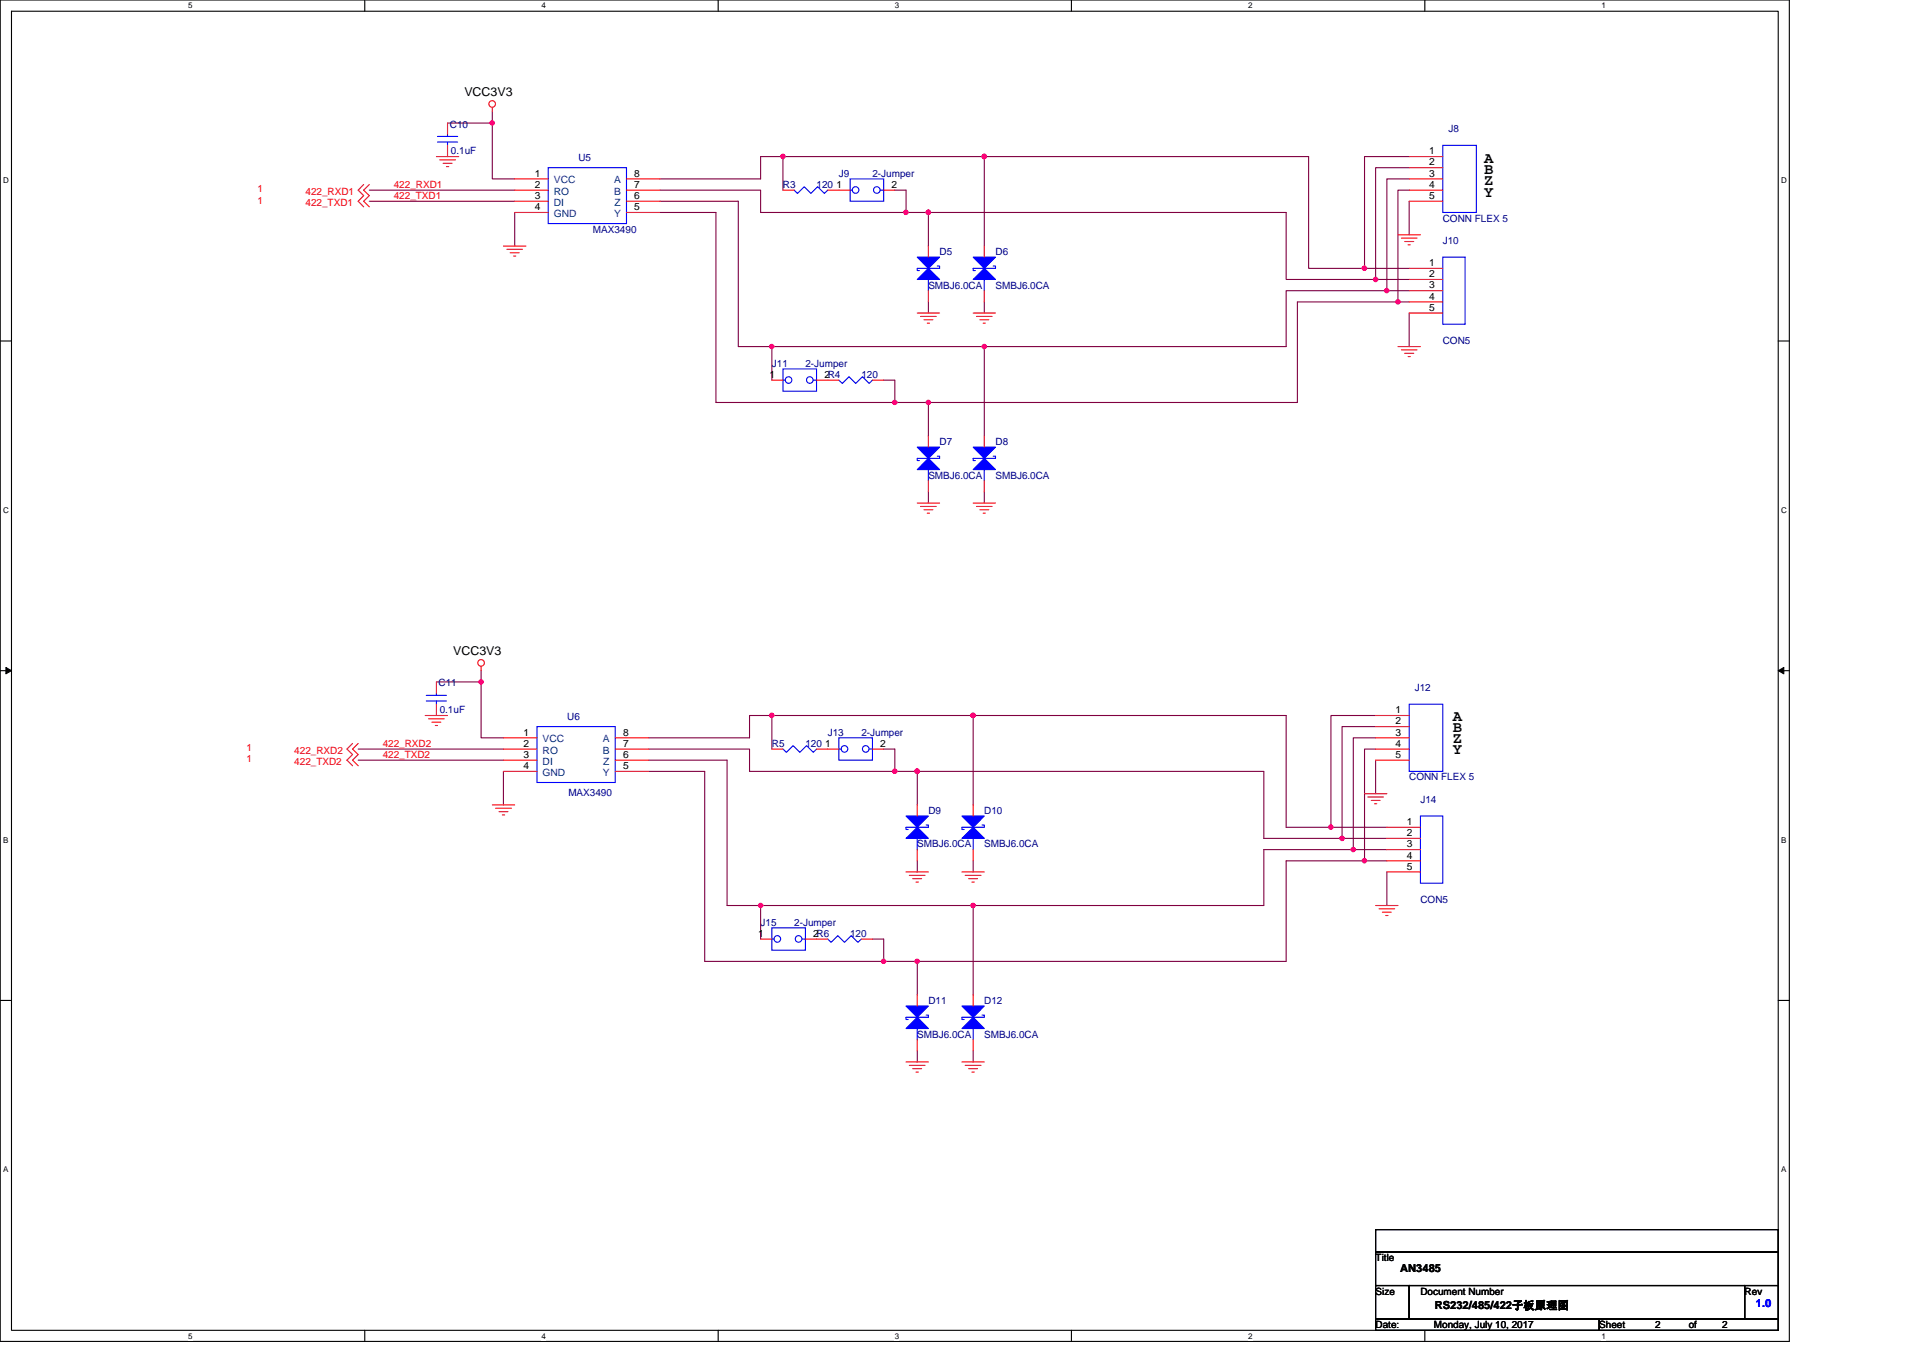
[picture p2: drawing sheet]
<svg xmlns="http://www.w3.org/2000/svg" width="297mm" height="210mm" viewBox="0 0 297 210" stroke-linecap="round" stroke-linejoin="round" font-family="sans-serif">
<path d="M0 0h276.4v207.3h-276.4zM1.8 1.7h272.9v203.8h-272.9z" fill="none" stroke="#000" stroke-width=".17"/>
<g fill="#fff">
<path d="M29.1 .2h.6v1.4h-.6z"/>
<path d="M29.1 205.7h.6v1.4h-.6z"/>
</g>
<path d="M56.3 0v1.7M56.3 205.5v1.8" fill="none" stroke="#000" stroke-width=".17"/>
<g fill="#fff">
<path d="M83.6 .2h.7v1.4h-.7z"/>
<path d="M83.6 205.7h.7v1.4h-.7z"/>
</g>
<path d="M110.9 0v1.7M110.9 205.5v1.8" fill="none" stroke="#000" stroke-width=".17"/>
<g fill="#fff">
<path d="M138.2 .2h.7v1.4h-.7z"/>
<path d="M138.2 205.7h.7v1.4h-.7z"/>
</g>
<path d="M165.5 0v1.7M165.5 205.5v1.8" fill="none" stroke="#000" stroke-width=".17"/>
<g fill="#fff">
<path d="M192.8 .2h.6v1.4h-.6z"/>
<path d="M192.8 205.7h.6v1.4h-.6z"/>
</g>
<path d="M220.1 0v1.7M220.1 205.5v1.8" fill="none" stroke="#000" stroke-width=".17"/>
<g fill="#fff">
<path d="M247.4 .2h.6v1.4h-.6z"/>
<path d="M247.4 205.7h.6v1.4h-.6z"/>
<path d="M.5 27.2h.8v1.4h-.8z"/>
<path d="M275.1 27.2h.9v1.4h-.9z"/>
<path d="M.5 78.1h.8v1.4h-.8z"/>
<path d="M275.1 78.1h.9v1.4h-.9z"/>
</g>
<path d="M0 52.7h1.8M274.7 52.7h1.7" fill="none" stroke="#000" stroke-width=".17"/>
<g fill="#fff">
<path d="M.5 129.1h.8v1.4h-.8z"/>
<path d="M275.1 129.1h.8v1.4h-.8z"/>
</g>
<path d="M0 103.6h1.8M274.7 103.6h1.7" fill="none" stroke="#000" stroke-width=".17"/>
<path d="M.9 103.1l.9 .5-.9 .5zM274.7 103.6l.8-.5v1z" fill="#000" stroke="#000" stroke-width=".15"/>
<g fill="#fff">
<path d="M.5 180h.8v1.4h-.8z"/>
<path d="M275.1 180h.8v1.4h-.8z"/>
</g>
<path d="M0 154.6h1.8M274.7 154.6h1.7M212.5 190h62.2v3.5h-62.2zM212.5 193.5h62.2v5.1h-62.2zM212.5 198.6h5.2v5.2h-5.2zM217.7 198.6h51.8v5.2h-51.8zM269.5 198.6h5.2v5.2h-5.2zM212.5 203.8h34.5v1.7h-34.5zM247 203.8h27.7v1.7h-27.7z" fill="none" stroke="#000" stroke-width=".17"/>
<g fill="none" stroke="#800040" stroke-width=".17">
<path d="M69.1 19h6.9v8.6h3.5M76 17.3v1.7M57 31.1h22.5M57 29.4h22.5M79.5 32.8v5.2M102 27.6h15.5v-3.4h3.4v5.2M102 29.4h15.5v3.4h22.5M102 31.1h12v22.5h5.2M102 32.8h8.6v29.4h27.6M120.9 24.2h31.1M138.2 29.4h1.8v3.4M140 32.8h3.4"/>
<path d="M143.4 32.8h55.3v10.4h13.8M143.4 32.8v5.2M152 24.2h50.1v17.3h8.7M152 24.2v13.8M217.7 25.9h-5.2v17.3M217.7 27.6h-3.5v17.3M217.7 29.4h-1.8v17.3M217.7 31.1v5.2M217.7 24.2h-6.9v17.3M119.2 53.6v5.1M119.2 53.6h32.8M136.5 58.7h1.7v3.5"/>
<path d="M143.4 46.7v1.7M152 46.7v1.7M152 53.6v13.8M210.8 41.5h6.9M212.5 43.2h5.2M214.2 44.9h3.5M214.2 44.9h-15.5v8.7h-46.7M215.9 46.7h-15.5v15.5h-57M215.9 46.7h1.8M217.7 48.4v5.2M138.2 62.2h5.2M143.4 62.2v5.2"/>
<path d="M143.4 76v1.7M152 76v1.7M55.3 117.5h22.5M55.3 115.7h22.5M67.4 105.4h6.9v8.6h3.5M74.3 103.6v1.8M77.8 119.2v5.2M100.2 114h15.6v-3.4h3.4v5.1M100.2 115.7h15.6v3.5h22.4M100.2 117.5h12.1v22.4h5.2M100.2 119.2h8.7v29.3h27.6M119.2 110.6h31.1"/>
<path d="M136.5 115.7h1.7v3.5M138.2 119.2h3.5M141.7 119.2h53.5v10.3h12.1M141.7 119.2v5.2M150.3 110.6v13.8M150.3 110.6h48.4v17.2h6.9M212.5 115.7h-1.7v17.3h-12.1v15.5h-57M212.5 112.3h-5.2v17.2h6.9M212.5 114h-3.5v17.3h5.2M212.5 117.5v5.1M212.5 110.6h-6.9v17.2M117.5 139.9v5.2"/>
<path d="M117.5 139.9h32.8M141.7 133v1.7M150.3 139.9v13.8M150.3 133v1.7M205.6 127.8h8.6M209 131.3h-13.8v8.6h-44.9M210.8 133h3.4M214.2 134.7v5.2M134.8 145.1h1.7v3.4M136.5 148.5h5.2M141.7 148.5v5.2M141.7 162.4v1.7"/>
<path d="M150.3 162.4v1.7"/>
</g>
<g fill="#f0f" stroke="#f0f" stroke-width=".17">
<circle cx="76" cy="19" r=".33"/>
<circle cx="152" cy="24.2" r=".34"/>
<circle cx="143.4" cy="32.8" r=".34"/>
<circle cx="143.4" cy="62.2" r=".33"/>
<circle cx="138.2" cy="62.2" r=".33"/>
<circle cx="152" cy="53.5" r=".33"/>
<circle cx="120.9" cy="24.2" r=".34"/>
<circle cx="139.9" cy="32.8" r=".34"/>
<circle cx="119.2" cy="53.5" r=".33"/>
<circle cx="74.3" cy="105.4" r=".33"/>
<circle cx="150.3" cy="110.5" r=".34"/>
<circle cx="141.7" cy="119.2" r=".34"/>
<circle cx="141.7" cy="148.5" r=".33"/>
<circle cx="136.5" cy="148.5" r=".33"/>
<circle cx="150.3" cy="139.9" r=".33"/>
<circle cx="119.2" cy="110.5" r=".34"/>
<circle cx="138.2" cy="119.2" r=".34"/>
<circle cx="117.5" cy="139.9" r=".33"/>
<circle cx="210.8" cy="41.4" r=".34"/>
<circle cx="212.5" cy="43.2" r=".34"/>
<circle cx="214.2" cy="44.9" r=".33"/>
<circle cx="215.9" cy="46.6" r=".34"/>
<circle cx="205.6" cy="127.8" r=".34"/>
<circle cx="207.3" cy="129.5" r=".34"/>
<circle cx="209" cy="131.3" r=".33"/>
<circle cx="210.8" cy="133" r=".34"/>
</g>
<g fill="none" stroke="#f00" stroke-width=".17">
<path d="M69.1 19v1.7M76 16.6v.7M56.2 28.5l-.9 .9 .9 .8-.9 .9 .9 .9M57 28.5l-.8 .9 .8 .8-.8 .9 .8 .9M67.4 24.2h3.5M67.9 24.7h2.5M68.4 25.2h1.4M69 25.7h.3M69.1 22.5v1.7M77.8 38h3.4M78.3 38.5h2.4M78.8 39.1h1.4"/>
<path d="M79.3 39.6h.4M79.5 29.4h5.2M79.5 31.1h5.2M79.5 32.8h5.2M79.5 27.6h5.2M96.8 32.8h5.2M96.8 31.1h5.2M96.8 27.6h5.2M96.8 29.4h5.2M120.9 29.4h1.8M127.9 29.4h3.4M136.5 29.4h1.7"/>
<path d="M143.4 38v1.7M152 38v1.7M215.9 36.3h3.5M216.5 36.8h2.4M217 37.3h1.4M217.5 37.8h.3M217.7 24.2h5.2M217.7 25.9h5.2M217.7 27.6h5.2M217.7 29.4h5.2M217.7 31.1h5.2M119.2 58.7h1.7"/>
<path d="M126.1 58.7h3.5M134.8 58.7h1.7M141.7 48.4h3.4M142.2 48.9h2.4M142.7 49.4h1.4M143.2 49.9h.4M143.4 44.9v1.8M150.3 48.4h3.5M150.8 48.9h2.4M151.4 49.4h1.3M151.9 49.9h.3M152 44.9v1.8"/>
<path d="M215.9 53.6h3.5M216.5 54.1h2.4M217 54.6h1.4M217.5 55.1h.3M217.7 41.5h5.2M217.7 43.2h5.2M217.7 44.9h5.2M217.7 46.7h5.2M217.7 48.4h5.2M141.7 77.7h3.4M142.2 78.3h2.4M142.7 78.8h1.4"/>
<path d="M143.2 79.3h.4M143.4 67.4v1.7M143.4 74.3v1.7M150.3 77.7h3.5M150.8 78.3h2.4M151.4 78.8h1.3M151.9 79.3h.3M152 67.4v1.7M152 74.3v1.7M54.5 114.9l-.9 .8 .9 .9-.9 .9 .9 .8M55.3 114.9l-.8 .8 .8 .9-.8 .9 .8 .8M65.7 110.6h3.4"/>
<path d="M66.2 111.1h2.4M66.7 111.6h1.4M67.2 112.1h.4M67.4 105.4v1.7M67.4 108.8v1.8M74.3 103v.6M77.8 115.7h5.1M77.8 117.5h5.1M77.8 119.2h5.1M77.8 114h5.1M95 119.2h5.2M95 117.5h5.2"/>
<path d="M95 114h5.2M95 115.7h5.2M119.2 115.7h1.7M126.1 115.7h3.5M134.8 115.7h1.7M212.5 110.6h5.2M212.5 112.3h5.2M212.5 114h5.2M212.5 115.7h5.2M212.5 117.5h5.2M76 124.4h3.5M76.6 124.9h2.4"/>
<path d="M77.1 125.4h1.4M77.6 125.9h.4M140 134.7h3.4M140.5 135.3h2.4M141 135.8h1.4M141.5 136.3h.4M141.7 124.4v1.7M141.7 131.3v1.7M148.6 134.7h3.4M149.1 135.3h2.4M149.6 135.8h1.4M150.1 136.3h.4"/>
<path d="M150.3 124.4v1.7M150.3 131.3v1.7M210.8 122.6h3.4M211.3 123.1h2.4M211.8 123.7h1.4M212.3 124.2h.4M212.5 139.9h3.4M214.2 127.8h5.2M214.2 129.5h5.2M214.2 131.3h5.2M214.2 133h5.2M214.2 134.7h5.2"/>
<path d="M117.5 145.1h1.7M124.4 145.1h3.5M133.1 145.1h1.7M141.7 153.7v1.7M150.3 153.7v1.7M213 140.4h2.4M213.5 140.9h1.4M214.1 141.5h.3M140 164.1h3.4M140.5 164.6h2.4M141 165.1h1.4M141.5 165.7h.4"/>
<path d="M141.7 160.6v1.8M148.6 164.1h3.4M149.1 164.6h2.4M149.6 165.1h1.4M150.1 165.7h.4M150.3 160.6v1.8"/>
<circle cx="76" cy="16.1" r=".51"/>
<circle cx="74.3" cy="102.4" r=".51"/>
</g>
<g fill="none" stroke="#00f" stroke-width=".17">
<path d="M67.6 21.9h3.1M67.6 21.1h3.1M69.1 20.7v.4M69.1 21.9v.6M84.7 25.9h12.1v8.6h-12.1zM122.7 29.4l.5 .5 1-1 1.1 1 1-1 1 1 .6-.5M131.3 27.6h5.2v3.5h-5.2zM131.3 29.4h.4M132.6 29.1a.51 .51 0 0 0-.9 .1 .51 .51 0 0 0 .5 .7 .51 .51 0 0 0 .4-.8M135.8 29.1a.51 .51 0 0 0-.8 .1 .51 .51 0 0 0 .5 .7 .51 .51 0 0 0 .4-.8M136 29.4h.5M143.4 39.7v1.8"/>
<path d="M152 39.7v1.8M222.9 39.7h3.4v10.4h-3.4zM222.9 22.5h5.1v10.3h-5.1zM120.9 57h5.2v3.5h-5.2zM120.9 58.7h.4M122.2 58.4a.5 .5 0 0 0-.8 0 .5 .5 0 0 0 .3 .8 .5 .5 0 0 0 .6-.7M125.5 58.4a.5 .5 0 0 0-.9 0 .5 .5 0 0 0 .4 .8 .5 .5 0 0 0 .5-.7M125.6 58.7h.5M129.6 58.7l.5 .5 1-1 1.1 1 1-1 1.1 1 .5-.5M143.4 43.2v1.7M144.8 41.1h.3v.4h-3.4v.3h.3M152 43.2v1.7"/>
<path d="M153.4 41.1h.4v.4h-3.5v.3h.4M143.4 69.1v1.7M143.4 72.6v1.7M144.8 70.5h.3v.3h-3.4v.4h.3M152 69.1v1.7M152 72.6v1.7M153.4 70.5h.4v.3h-3.5v.4h.4M65.8 108.3h3.2M65.8 107.4h3.2M67.4 107.1v.3M67.4 108.3v.5M82.9 112.3h12.1v8.6h-12.1z"/>
<path d="M120.9 115.7l.6 .5 1-1 1 1 1.1-1 1 1 .5-.5M129.6 114h5.2v3.5h-5.2zM129.6 115.7h.3M130.8 115.4a.51 .51 0 0 0-.8 .1 .51 .51 0 0 0 .5 .7 .51 .51 0 0 0 .4-.7M134.1 115.4a.51 .51 0 0 0-.8 .1 .51 .51 0 0 0 .5 .7 .51 .51 0 0 0 .4-.7M134.3 115.7h.5M217.7 108.8h5.2v10.4h-5.2zM141.7 126.1v1.7M141.7 129.5v1.8M143.1 127.5h.3v.3h-3.4v.4h.3M150.3 126.1v1.7M150.3 129.5v1.8"/>
<path d="M151.7 127.5h.3v.3h-3.4v.4h.3M219.4 126.1h3.5v10.4h-3.5zM119.2 143.4h5.2v3.4h-5.2zM119.2 145.1h.4M120.5 144.8a.5 .5 0 0 0-.9 0 .5 .5 0 0 0 .4 .7 .5 .5 0 0 0 .5-.6M123.8 144.8a.5 .5 0 0 0-.9 0 .5 .5 0 0 0 .4 .7 .5 .5 0 0 0 .5-.6M123.9 145.1h.5M127.9 145.1l.5 .5 1-1 1 1 1.1-1 1 1 .6-.5M141.7 155.4v1.8M141.7 158.9v1.7M143.1 156.8h.3v.4h-3.4v.3h.3M150.3 155.4v1.8"/>
<path d="M150.3 158.9v1.7M151.7 156.8h.3v.4h-3.4v.3h.3"/>
</g>
<g fill="#00f" stroke="#00f" stroke-width=".17">
<path d="M141.7 157.2l1.7 1.7h-3.4z" fill-rule="evenodd"/>
<path d="M140 155.4h3.4l-1.7 1.8z" fill-rule="evenodd"/>
<path d="M148.6 129.5l1.7-1.7 1.7 1.7z" fill-rule="evenodd"/>
<path d="M148.6 126.1h3.4l-1.7 1.7z" fill-rule="evenodd"/>
<path d="M150.3 43.2l1.7-1.7 1.8 1.7z" fill-rule="evenodd"/>
<path d="M150.3 39.7h3.5l-1.8 1.8z" fill-rule="evenodd"/>
<path d="M143.4 70.8l1.7 1.8h-3.4z" fill-rule="evenodd"/>
<path d="M141.7 69.1h3.4l-1.7 1.7z" fill-rule="evenodd"/>
<path d="M150.3 157.2l1.7 1.7h-3.4z" fill-rule="evenodd"/>
<path d="M148.6 155.4h3.4l-1.7 1.8z" fill-rule="evenodd"/>
<path d="M140 129.5l1.7-1.7 1.7 1.7z" fill-rule="evenodd"/>
<path d="M140 126.1h3.4l-1.7 1.7z" fill-rule="evenodd"/>
<path d="M141.7 43.2l1.7-1.7 1.7 1.7z" fill-rule="evenodd"/>
<path d="M141.7 39.7h3.4l-1.7 1.8z" fill-rule="evenodd"/>
<path d="M152 70.8l1.8 1.8h-3.5z" fill-rule="evenodd"/>
<path d="M150.3 69.1h3.5l-1.8 1.7z" fill-rule="evenodd"/>
</g>
<g font-size="2.4">
<text x="229.3" y="25.2">A</text>
<text x="229.3" y="26.9">B</text>
<text x="229.3" y="28.6">Z</text>
<text x="229.3" y="30.4">Y</text>
<text x="224.4" y="111.4">A</text>
<text x="224.4" y="113.1">B</text>
<text x="224.4" y="114.8">Z</text>
<text x="224.4" y="116.5">Y</text>
</g>
<g font-size="1.9">
<text x="71.7" y="14.8">VCC3V3</text>
<text x="70" y="101.2">VCC3V3</text>
</g>
<g font-size="1.7">
<text x="216.3" y="196.6">AN3485</text>
<text x="221.7" y="202.3">RS232/485/422子板原理图</text>
</g>
<text font-size="1.7" fill="#00f" x="271.2" y="202">1.0</text>
<g font-size="1.5" fill="#000080">
<text x="69.5" y="19.7">C10</text>
<text x="69.7" y="23.9">0.1uF</text>
<text x="223.7" y="20.4">J8</text>
<text x="89.3" y="24.9">U5</text>
<text x="120.9" y="29">R3</text>
<text x="126.1" y="29">120</text>
<text x="129.6" y="27.3">J9</text>
<text x="134.8" y="27.3">2-Jumper</text>
<text x="91.6" y="35.9">MAX3490</text>
<text x="222.9" y="34.2">CONN FLEX 5</text>
<text x="145.1" y="39.4">D5</text>
<text x="153.8" y="39.4">D6</text>
<text x="222.9" y="37.7">J10</text>
<text x="143.4" y="44.6">SMBJ6.0CA</text>
<text x="153.8" y="44.6">SMBJ6.0CA</text>
<text x="222.9" y="53.2">CON5</text>
<text x="119.2" y="56.7">J11</text>
<text x="124.4" y="56.7">2-Jumper</text>
<text x="133" y="58.4">120</text>
<text x="145.1" y="68.8">D7</text>
<text x="153.8" y="68.8">D8</text>
<text x="143.4" y="74">SMBJ6.0CA</text>
<text x="153.8" y="74">SMBJ6.0CA</text>
<text x="67.8" y="106.1">C11</text>
<text x="218.5" y="106.8">J12</text>
<text x="67.9" y="110.2">0.1uF</text>
<text x="87.6" y="111.3">U6</text>
<text x="127.9" y="113.7">J13</text>
<text x="133" y="113.7">2-Jumper</text>
<text x="119.2" y="115.4">R5</text>
<text x="124.4" y="115.4">120</text>
<text x="87.8" y="123">MAX3490</text>
<text x="143.4" y="125.8">D9</text>
<text x="152" y="125.8">D10</text>
<text x="217.7" y="120.6">CONN FLEX 5</text>
<text x="219.4" y="124">J14</text>
<text x="141.7" y="130.9">SMBJ6.0CA</text>
<text x="152" y="130.9">SMBJ6.0CA</text>
<text x="117.5" y="143">J15</text>
<text x="122.7" y="143">2-Jumper</text>
<text x="219.4" y="139.6">CON5</text>
<text x="131.3" y="144.8">120</text>
<text x="143.4" y="155.1">D11</text>
<text x="152" y="155.1">D12</text>
<text x="141.7" y="160.3">SMBJ6.0CA</text>
<text x="152" y="160.3">SMBJ6.0CA</text>
</g>
<g font-size="1.5">
<text x="220.8" y="23.8">1</text>
<text x="82.6" y="29">2</text>
<text x="82.6" y="27.3">1</text>
<text x="98" y="27.3">8</text>
<text x="98" y="29">7</text>
<text x="129.2" y="29">1</text>
<text x="137.7" y="29">2</text>
<text x="220.8" y="25.5">2</text>
<text x="220.8" y="27.3">3</text>
<text x="220.8" y="29">4</text>
<text x="82.6" y="30.7">3</text>
<text x="82.6" y="32.5">4</text>
<text x="98" y="32.5">5</text>
<text x="98" y="30.7">6</text>
<text x="220.8" y="30.7">5</text>
<text x="220.8" y="41.1">1</text>
<text x="220.8" y="42.8">2</text>
<text x="220.8" y="44.6">3</text>
<text x="220.8" y="46.3">4</text>
<text x="220.8" y="48">5</text>
<text x="118.8" y="58.4">1</text>
<text x="127.3" y="58.4">2R4</text>
<text x="80.9" y="113.6">1</text>
<text x="96.2" y="113.6">8</text>
<text x="215.6" y="110.2">1</text>
<text x="215.6" y="111.9">2</text>
<text x="215.6" y="113.6">3</text>
<text x="80.9" y="115.4">2</text>
<text x="80.9" y="117.1">3</text>
<text x="80.9" y="118.8">4</text>
<text x="96.2" y="118.8">5</text>
<text x="96.2" y="115.4">7</text>
<text x="96.2" y="117.1">6</text>
<text x="127.5" y="115.4">1</text>
<text x="136" y="115.4">2</text>
<text x="215.6" y="115.4">4</text>
<text x="215.6" y="117.1">5</text>
<text x="217.3" y="127.5">1</text>
<text x="217.3" y="129.2">2</text>
<text x="217.3" y="130.9">3</text>
<text x="217.3" y="132.7">4</text>
<text x="217.3" y="134.4">5</text>
<text x="117.1" y="144.7">1</text>
<text x="125.6" y="144.7">2R6</text>
<text x="212.5" y="194.9">Title</text>
<text x="212.5" y="200">Size</text>
<text x="219.4" y="200">Document Number</text>
<text x="269.5" y="200">Rev</text>
<text x="212.5" y="205.2">Date:</text>
<text x="221.5" y="205.2">Monday, July 10, 2017</text>
<text x="247" y="205.2">Sheet</text>
<text x="255.7" y="205.2">2</text>
<text x="260.9" y="205.2">of</text>
<text x="266" y="205.2">2</text>
</g>
<g font-size="1.5" fill="#f00">
<text x="39.8" y="29.7">1</text>
<text x="60.8" y="29">422_RXD1</text>
<text x="39.8" y="31.5">1</text>
<text x="47.2" y="30.1">422_RXD1</text>
<text x="47.2" y="31.8">422_TXD1</text>
<text x="60.8" y="30.8">422_TXD1</text>
<text x="38.1" y="116.1">1</text>
<text x="38.1" y="117.8">1</text>
<text x="45.5" y="116.4">422_RXD2</text>
<text x="45.5" y="118.2">422_TXD2</text>
<text x="59.1" y="117.1">422_TXD2</text>
<text x="59.1" y="115.4">422_RXD2</text>
</g>
<g font-size="1.5" fill="#004080">
<text x="85.6" y="28.3">VCC</text>
<text x="94.8" y="28.3">A</text>
<text x="85.6" y="30.1">RO</text>
<text x="85.6" y="31.8">DI</text>
<text x="85.6" y="33.5">GND</text>
<text x="94.8" y="33.5">Y</text>
<text x="94.8" y="30.1">B</text>
<text x="94.9" y="31.8">Z</text>
<text x="83.8" y="116.4">RO</text>
<text x="83.8" y="118.2">DI</text>
<text x="83.8" y="119.9">GND</text>
<text x="83.8" y="114.7">VCC</text>
<text x="93.1" y="119.9">Y</text>
<text x="93.1" y="114.7">A</text>
<text x="93.1" y="116.4">B</text>
<text x="93.2" y="118.2">Z</text>
</g>
<g font-size="1.2">
<text x="29.1" y="1.3">5</text>
<text x="83.6" y="1.3">4</text>
<text x="138.2" y="1.3">3</text>
<text x="192.8" y="1.3">2</text>
<text x="247.4" y="1.3">1</text>
<text x=".5" y="28.3">D</text>
<text x="275.1" y="28.3">D</text>
<text x=".5" y="79.2">C</text>
<text x="275.1" y="79.2">C</text>
<text x=".5" y="130.2">B</text>
<text x="275.1" y="130.2">B</text>
<text x=".5" y="181.1">A</text>
<text x="275.1" y="181.1">A</text>
<text x="29.1" y="206.8">5</text>
<text x="83.6" y="206.8">4</text>
<text x="138.2" y="206.8">3</text>
<text x="192.8" y="206.8">2</text>
<text x="247.4" y="206.8">1</text>
</g>
</svg>
